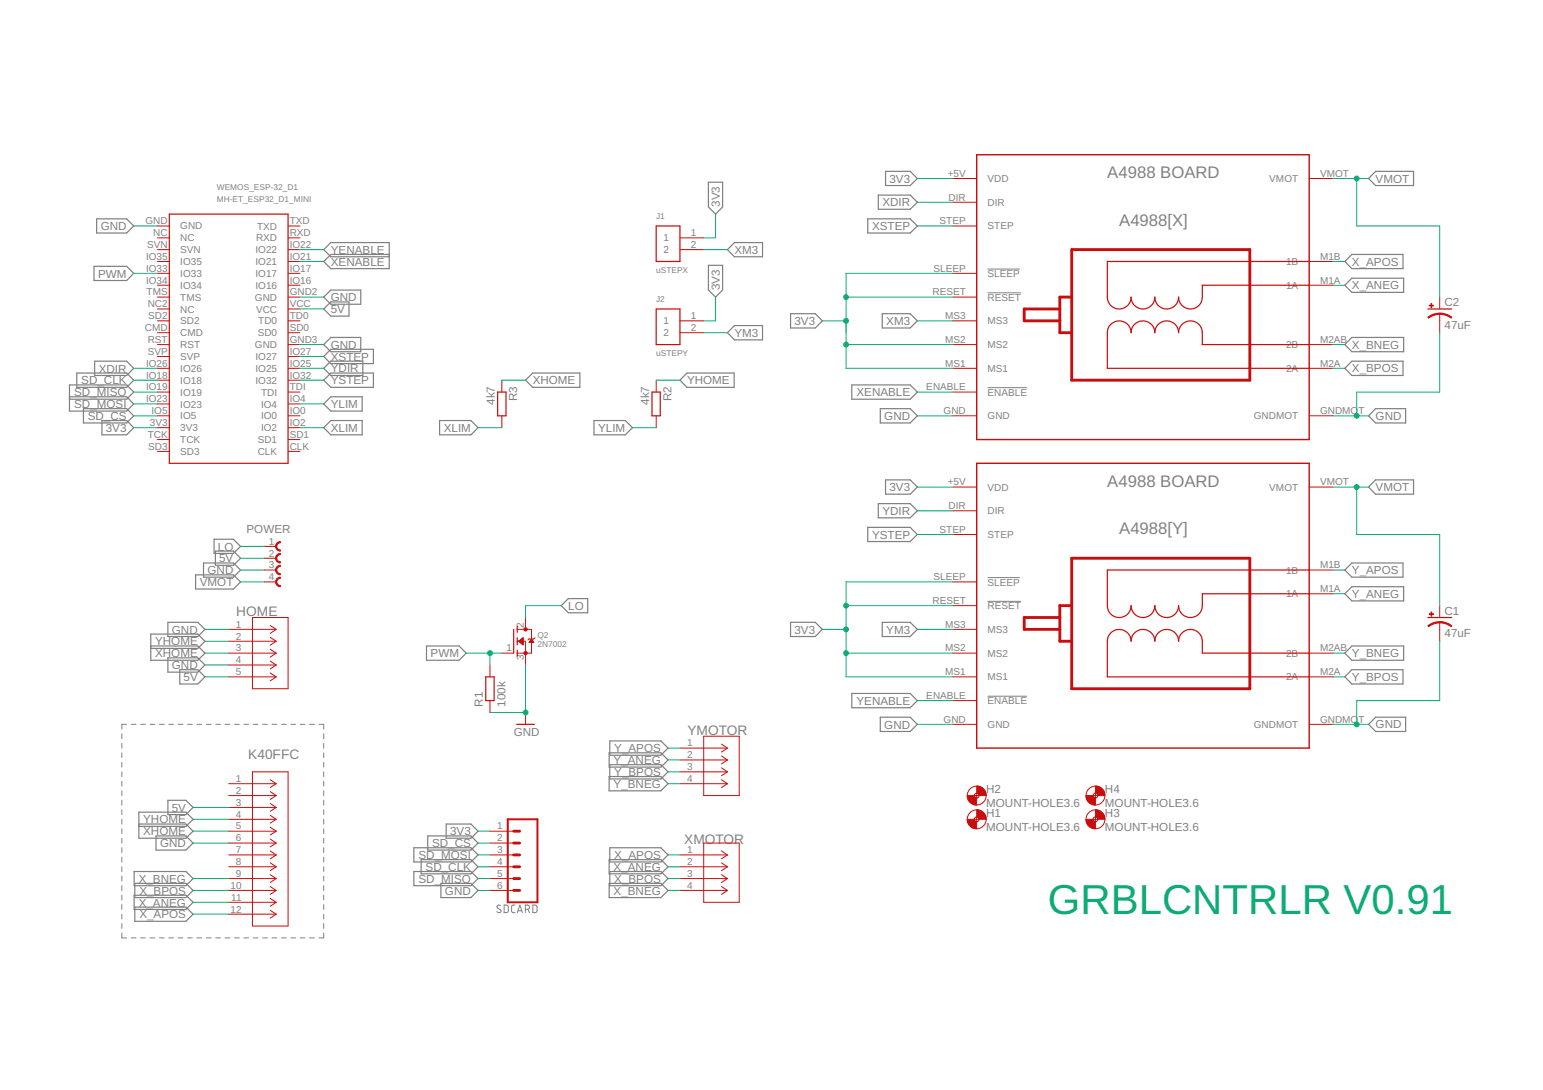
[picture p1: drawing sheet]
<svg xmlns="http://www.w3.org/2000/svg" width="297mm" height="210mm" viewBox="0 0 297 210" stroke-linecap="round" stroke-linejoin="round" font-family="sans-serif">
<g fill="none" stroke="#808080" stroke-width=".19">
<path d="M190.1 56.4h6.4M190.1 51.8h6.2M190.1 74.7h7.6M190.1 115.8h6.4M190.1 111.2h6.2M24.4 139.5h-.9v.9M25.3 139.5h.9M27.1 139.5h.9M28.9 139.5h.9M30.7 139.5h.9M32.5 139.5h.9M34.3 139.5h.9"/>
<path d="M36.1 139.5h.9M37.9 139.5h.9M39.7 139.5h.9M41.5 139.5h.9M43.3 139.5h.9M45.1 139.5h1M46.9 139.5h1M48.8 139.5h.9M50.6 139.5h.9M52.4 139.5h.9M54.2 139.5h.9M56 139.5h.9"/>
<path d="M57.8 139.5h.9M59.6 139.5h.9M61.4 139.5h.9v.9M190.1 134.1h7.6M23.5 141.3v.9M23.5 143.2v.9M23.5 145v.9M23.5 146.8v.9M23.5 148.6v1M23.5 150.5v.9M23.5 152.3v.9M23.5 154.1v.9"/>
<path d="M23.5 155.9v1M23.5 157.8v.9M23.5 159.6v.9M62.3 141.3v.9M62.3 143.2v.9M62.3 145v.9M62.3 146.8v.9M62.3 148.6v1M62.3 150.5v.9M62.3 152.3v.9M62.3 154.1v.9M62.3 155.9v1"/>
<path d="M62.3 157.8v.9M62.3 159.6v.9M23.5 161.4v.9M23.5 163.2v1M23.5 165.1v.9M23.5 166.9v.9M23.5 168.7v1M23.5 170.6v.9M23.5 172.4v.9M23.5 174.2v.9M23.5 176v1M23.5 177.9v.9"/>
<path d="M23.5 179.7v.9h.9M62.3 161.4v.9M62.3 163.2v1M62.3 165.1v.9M62.3 166.9v.9M62.3 168.7v1M62.3 170.6v.9M62.3 172.4v.9M62.3 174.2v.9M62.3 176v1M62.3 177.9v.9M62.3 179.7v.9h-.9"/>
<path d="M96.4 174.4a.37 .37 0 0 0-.5-.1 .37 .37 0 0 0-.1 .5l.5 .4a.37 .37 0 0 1 0 .5 .37 .37 0 0 1-.5 0l-.2-.1M97 174.3h.6l.2 .2v1l-.2 .2h-.6zM99.1 174.3h-.4l-.2 .3v1l.2 .1h.4M99.6 175.7l.5-1.4 .5 1.4M99.7 175.4h.7M101.1 175.1h.4a.41 .41 0 0 0 .4-.4 .41 .41 0 0 0-.4-.4h-.4v1.4M101.6 175.1l.3 .6M102.6 174.3h.5l.3 .2v.8l-.3 .4h-.5zM25.3 180.6h.9M27.1 180.6h.9M28.9 180.6h.9M30.7 180.6h.9"/>
<path d="M32.5 180.6h.9M34.3 180.6h.9M36.1 180.6h.9M37.9 180.6h.9M39.7 180.6h.9M41.5 180.6h.9M43.3 180.6h.9M45.1 180.6h1M46.9 180.6h1M48.8 180.6h.9M50.6 180.6h.9M52.4 180.6h.9"/>
<path d="M54.2 180.6h.9M56 180.6h.9M57.8 180.6h.9M59.6 180.6h.9"/>
</g>
<g fill="none" stroke="#808080" stroke-width=".23">
<path d="M136.4 35.1h2.7v4.8l-1.3 1.3-1.4-1.3zM169.1 37.6h6.1l1.4 1.3-1.4 1.4h-6.1zM170.5 33h4.7l1.4 1.4-1.4 1.3h-4.7zM264.8 33h7.3v2.7h-7.3l-1.3-1.3zM18.1 51.3h6.3l1.3 1.3-1.3 1.4h-6.3zM18.6 42.1h5.8l1.3 1.4-1.3 1.4h-5.8zM62.3 57.2l1.4-1.3h5.7v2.7h-5.7zM62.3 59.5l1.4-1.4h3.5v2.8h-3.5zM74.9 49h-11.2l-1.4 1.4 1.4 1.3h11.2v-5h-11.2l-1.4 1.4 1.4 1.3h11.2M136.4 51.1h2.7v4.8l-1.3 1.3-1.4-1.3zM141.4 46.7h5.4v2.7h-5.4l-1.4-1.3zM167 42.1h8.2l1.4 1.4-1.4 1.4h-8.2z"/>
<path d="M258.9 54.9l1.3-1.3h10v2.7h-10zM260.2 49h9.9v2.7h-9.9l-1.3-1.3zM13.4 76.4h11l1.3 1.4-1.3 1.4h-11v-5.1h11l1.3 1.4-1.3 1.4h-11M14.8 71.8h9.6l1.3 1.4-1.3 1.4h-9.6zM16.1 78.7h8.3l1.3 1.4-1.3 1.3h-8.3zM18.2 69.6h6.2l1.3 1.3-1.3 1.4h-6.2zM62.3 66.4l1.4-1.4h5.7v2.7h-5.7zM62.3 77.8l1.4-1.4h6v2.8h-6zM63.7 69.6h6.1v2.7h-6.1l-1.4-1.4zM63.7 71.8h8.2v2.8h-8.2l-1.4-1.4zM63.7 67.3h8.2v2.7h-8.2l-1.4-1.4zM102.6 71.8h9v2.8h-9l-1.4-1.4z"/>
<path d="M132.2 71.8h9.1v2.8h-9.1l-1.3-1.4zM141.4 62.7h5.4v2.7h-5.4l-1.4-1.3zM152.2 60.4h4.8l1.3 1.4-1.3 1.4h-4.8zM164 74.1h11.2l1.4 1.4-1.4 1.4h-11.2zM169.5 78.7h5.7l1.4 1.4-1.4 1.3h-5.7zM169.8 60.4h5.4l1.4 1.4-1.4 1.4h-5.4zM260.2 65h10v2.7h-10l-1.3-1.3zM260.2 69.6h9.9v2.7h-9.9l-1.3-1.4zM264.8 78.7h5.8v2.7h-5.8l-1.3-1.3zM19.6 81h4.8l1.3 1.4-1.3 1.3h-4.8zM62.3 82.4l1.4-1.4h6v2.7h-6zM84.6 81h6.1l1.3 1.4-1.3 1.3h-6.1z"/>
<path d="M114.3 81h6.1l1.4 1.4-1.4 1.3h-6.1zM169.1 97h6.1l1.4 1.4-1.4 1.3h-6.1zM170.5 92.4h4.7l1.4 1.4-1.4 1.4h-4.7zM264.8 92.4h7.3v2.8h-7.3l-1.3-1.4zM32.3 119.8h5.8l1.4 1.4-1.4 1.4h-5.8zM37.7 110.7h7.2l1.4 1.4-1.4 1.3h-7.2zM39.2 108.4h5.7l1.4 1.4-1.4 1.3h-5.7zM41.2 103.8h3.7l1.4 1.4-1.4 1.4h-3.7zM41.5 106.1h3.4l1.4 1.4-1.4 1.4h-3.4zM108 116.6l1.4-1.3h3.7v2.7h-3.7zM152.2 119.8h4.8l1.3 1.4-1.3 1.4h-4.8zM167 101.6h8.2l1.4 1.3-1.4 1.4h-8.2z"/>
<path d="M169.8 119.8h5.4l1.4 1.4-1.4 1.4h-5.4zM258.9 109.8l1.3-1.4h9.9v2.7h-9.9zM258.9 114.3l1.3-1.3h10v2.7h-10zM29 124.4h9.1l1.4 1.4-1.4 1.3h-9.1v-5h9.1l1.4 1.4-1.4 1.4h-9.1M32.3 126.7h5.8l1.4 1.4-1.4 1.3h-5.8zM34.6 129h3.5l1.4 1.3-1.4 1.4h-3.5zM82.1 124.4h6.3l1.3 1.4-1.3 1.3h-6.3zM164 133.5h11.2l1.4 1.4-1.4 1.4h-11.2zM169.5 138.1h5.7l1.4 1.4-1.4 1.4h-5.7zM260.2 124.4h10v2.7h-10l-1.3-1.3zM260.2 129h9.9v2.7h-9.9l-1.3-1.4zM264.8 138.1h5.8v2.8h-5.8l-1.3-1.4z"/>
<path d="M26.7 158.7h9.1l1.4 1.4-1.4 1.3h-9.1v-5h9.1l1.4 1.4-1.4 1.3h-9.1M32.3 154.1h3.5l1.4 1.4-1.4 1.4h-3.5zM85.9 158.7h4.8l1.3 1.4-1.3 1.3h-4.8zM117.3 145h9.9l1.4 1.3-1.4 1.4h-9.9zM117.3 149.5h9.9l1.4 1.4-1.4 1.4h-9.9zM117.4 142.7h9.8l1.4 1.4-1.4 1.3h-9.8zM117.4 147.3h9.8l1.4 1.3-1.4 1.4h-9.8zM25.8 172.4h10l1.4 1.4-1.4 1.3h-10zM25.8 167.8h10l1.4 1.4-1.4 1.4h-10zM26 170.1h9.8l1.4 1.4-1.4 1.3h-9.8zM26 174.7h9.8l1.4 1.3-1.4 1.4h-9.8zM30 161h5.8l1.4 1.3-1.4 1.4h-5.8z"/>
<path d="M79.7 167.8h11l1.3 1.4-1.3 1.4h-11zM79.7 163.3h11l1.3 1.3-1.3 1.4h-11zM81.1 165.5h9.6l1.3 1.4-1.3 1.4h-9.6zM82.3 161h8.4l1.3 1.3-1.3 1.4h-8.4zM84.9 170.1h5.8l1.3 1.4-1.3 1.3h-5.8zM117.3 170.1h9.9l1.4 1.4-1.4 1.3h-9.9zM117.3 165.5h9.9l1.4 1.4-1.4 1.4h-9.9zM117.4 167.8h9.8l1.4 1.4-1.4 1.4h-9.8zM117.4 163.3h9.8l1.4 1.3-1.4 1.4h-9.8z"/>
</g>
<g fill="none" stroke="#c90d0c" stroke-width=".19">
<path d="M183.5 38.9h4.5M183.5 34.4h4.5M252 34.4h4.6M30.3 57.2h2.3M30.3 52.6h2.3M30.3 43.5h2.3M30.3 54.9h2.3M30.3 50.4h2.3M30.3 45.8h2.3M30.3 48.1h2.3M30.3 59.5h2.3M55.5 57.2h2.2"/>
<path d="M55.5 52.6h2.2M55.5 43.5h2.2M55.5 54.9h2.2M55.5 50.4h2.2M55.5 45.8h2.2M55.5 48.1h2.2M55.5 59.5h2.2M130.9 45.8h4.6M130.9 48.1h4.6M183.5 57.2h4.5M183.5 52.6h4.5M183.5 43.5h4.5"/>
<path d="M252 54.9h4.6M252 50.4h4.6M277.2 57.2v2.3M30.3 75.5h2.3M30.3 70.9h2.3M30.3 66.4h2.3M30.3 61.8h2.3M30.3 64.1h2.3M30.3 68.6h2.3M30.3 73.2h2.3M30.3 77.8h2.3M55.5 75.5h2.2"/>
<path d="M55.5 70.9h2.2M55.5 66.4h2.2M55.5 61.8h2.2M55.5 64.1h2.2M55.5 68.6h2.2M55.5 73.2h2.2M55.5 77.8h2.2M96.6 73.2v2.3M126.3 73.2v2.3M130.9 61.8h4.6M130.9 64.1h4.6M183.5 75.5h4.5"/>
<path d="M183.5 70.9h4.5M183.5 66.4h4.5M183.5 61.8h4.5M252 70.9h4.6M252 66.4h4.6M277.2 60.4v3.7M30.3 80.1h2.3M30.3 82.4h2.3M30.3 84.6h2.3M30.3 86.9h2.3M55.5 80.1h2.2M55.5 82.4h2.2"/>
<path d="M55.5 84.6h2.2M55.5 86.9h2.2M96.6 80.1v2.3M126.3 80.1v2.3M183.5 80.1h4.5M183.5 98.4h4.5M183.5 93.8h4.5M252 80.1h4.6M252 93.8h4.6M48.6 118.9h6.9v13.7h-6.9zM50.9 112.1h2.3M50.9 109.8h2.3"/>
<path d="M50.9 105.2h2.3M50.9 107.5h2.3M101.2 118.9v2.3M183.5 116.6h4.5M183.5 112.1h4.5M183.5 102.9h4.5M252 114.3h4.6M252 109.8h4.6M277.2 116.6v2.3M277.2 119.8v3.7M44 130.3h9.2M44 125.8h9.2"/>
<path d="M44 121.2h9.2M44 123.5h9.2M44 128.1h9.2M52 120.5l1.2 .7M52 122.7l1.2 .8M52 125l1.2 .8M52 127.3l1.2 .8M52 129.6l1.2 .7M53.2 121.2l-1.2 .8M53.2 123.5l-1.2 .7M53.2 125.8l-1.2 .7M53.2 128.1l-1.2 .7"/>
<path d="M53.2 130.3l-1.2 .8M94.3 128.1v2.2M94.3 134.9v2.3M96.6 125.8h2.3M99.6 121.2h2.7v4.6h-2.7M99.6 123.5h1.6v4.6M99.8 123.5l.9-.7v1.4zM99.8 123.5h.9M99.9 123.4h.8M100 123.6h.7M100.1 123.3h.6M100.1 123.7h.6"/>
<path d="M100.2 123.2h.5M100.3 123.8h.4M100.3 123.1h.4M100.4 123.9h.3M100.5 123h.2M100.5 124h.2M100.6 122.9h.1M100.7 124.1h.1M101.2 137.2v2.3M101.9 123.6h.8M102 123.5h.6M102.1 123.4h.5"/>
<path d="M102.1 123.3h.4M102.2 123.2h.2M102.3 123.1h.1M102.3 123l.5 .7h-.9zM103 122.8l-.2 .2h-.9l-.3 .3M183.5 134.9h4.5M183.5 130.3h4.5M183.5 125.8h4.5M183.5 121.2h4.5M183.5 139.5h4.5M252 130.3h4.6M252 125.8h4.6"/>
<path d="M252 139.5h4.6M44 150.9h9.2M44 153.2h9.2M44 157.8h9.2M44 155.5h9.2M48.6 148.6h6.9v29.7h-6.9zM52 150.2l1.2 .7M52 152.4l1.2 .8M52 154.7l1.2 .8M52 157l1.2 .8M52 159.3l1.2 .8M53.2 150.9l-1.2 .8"/>
<path d="M53.2 153.2l-1.2 .7M53.2 155.5l-1.2 .7M53.2 157.8l-1.2 .7M130.9 144.1h9.1M130.9 146.3h9.1M130.9 148.6h9.1M130.9 150.9h9.1M135.5 141.8h6.8v11.4h-6.8zM138.9 143.3l1.1 .8M138.9 145.6l1.1 .7M138.9 147.9l1.1 .7M138.9 150.2l1.1 .7"/>
<path d="M140 144.1l-1.1 .7M140 146.3l-1.1 .8M140 148.6l-1.1 .8M140 150.9l-1.1 .8M187.6 153.2h.9M187.6 157.8h.9M188 152.7v.9M188 157.3v.9M210.4 153.2h.9M210.4 157.8h.9M210.9 152.7v.9M210.9 157.3v.9"/>
<path d="M44 164.6h9.2M44 166.9h9.2M44 169.2h9.2M44 171.5h9.2M44 173.8h9.2M44 162.3h9.2M44 160.1h9.2M44 176h9.2M52 161.6l1.2 .7M52 163.9l1.2 .7M52 166.2l1.2 .7M52 168.4l1.2 .8"/>
<path d="M52 170.7l1.2 .8M52 173l1.2 .8M52 175.3l1.2 .7M53.2 160.1l-1.2 .7M53.2 162.3l-1.2 .8M53.2 164.6l-1.2 .8M53.2 166.9l-1.2 .8M53.2 169.2l-1.2 .7M53.2 171.5l-1.2 .7M53.2 173.8l-1.2 .7M53.2 176l-1.2 .8M94.3 164.6h4.6"/>
<path d="M94.3 166.9h4.6M94.3 169.2h4.6M94.3 171.5h4.6M94.3 162.3h4.6M94.3 160.1h4.6M130.9 164.6h9.1M130.9 166.9h9.1M130.9 169.2h9.1M130.9 171.5h9.1M135.5 162.3h6.8v11.5h-6.8zM138.9 163.9l1.1 .7M138.9 166.2l1.1 .7"/>
<path d="M138.9 168.4l1.1 .8M138.9 170.7l1.1 .8M140 164.6l-1.1 .8M140 166.9l-1.1 .8M140 169.2l-1.1 .7M140 171.5l-1.1 .7"/>
<circle cx="188" cy="153.2" r="1.82"/>
<circle cx="188" cy="157.8" r="1.82"/>
<circle cx="188" cy="157.8" r=".47"/>
<circle cx="188" cy="153.2" r=".47"/>
<circle cx="210.9" cy="153.2" r="1.82"/>
<circle cx="210.9" cy="157.8" r="1.82"/>
<circle cx="210.9" cy="157.8" r=".47"/>
<circle cx="210.9" cy="153.2" r=".47"/>
</g>
<g fill="none" stroke="#c90d0c" stroke-width=".23">
<path d="M32.6 41.2h22.9v48h-22.9zM126.3 59.5h4.6v6.9h-4.6zM126.3 43.5h4.6v6.9h-4.6zM252 50.4h-38.8v6.8a2.29 2.29 0 0 0 2.3 2.3 2.29 2.29 0 0 0 2.2-2.3 2.29 2.29 0 0 0 2.3 2.3 2.29 2.29 0 0 0 2.3-2.3 2.29 2.29 0 0 0 2.3 2.3 2.29 2.29 0 0 0 2.3-2.3 2.29 2.29 0 0 0 2.3 2.3 2.29 2.29 0 0 0 2.3-2.3v-2.3h20.5M274.9 59.5h4.5M95.8 75.5h1.6v4.6h-1.6zM125.5 75.5h1.6v4.6h-1.6zM252 66.4h-20.5v-2.3a2.29 2.29 0 0 0-2.3-2.3 2.29 2.29 0 0 0-2.3 2.3 2.29 2.29 0 0 0-2.3-2.3 2.29 2.29 0 0 0-2.3 2.3 2.29 2.29 0 0 0-2.3-2.3 2.29 2.29 0 0 0-2.3 2.3 2.29 2.29 0 0 0-2.2-2.3 2.29 2.29 0 0 0-2.3 2.3v6.8h38.8M252 109.8h-38.8v6.8a2.29 2.29 0 0 0 2.3 2.3 2.29 2.29 0 0 0 2.2-2.3 2.29 2.29 0 0 0 2.3 2.3 2.29 2.29 0 0 0 2.3-2.3 2.29 2.29 0 0 0 2.3 2.3 2.29 2.29 0 0 0 2.3-2.3 2.29 2.29 0 0 0 2.3 2.3 2.29 2.29 0 0 0 2.3-2.3v-2.3h20.5M274.9 118.9h4.5M93.5 130.3h1.6v4.6h-1.6zM98.9 121.2v4.6"/>
<path d="M99.5 139.5h3.4M99.6 120.6v1.2M99.6 122.8v1.4M99.6 125.2v1.1M252 125.8h-20.5v-2.3a2.29 2.29 0 0 0-2.3-2.3 2.29 2.29 0 0 0-2.3 2.3 2.29 2.29 0 0 0-2.3-2.3 2.29 2.29 0 0 0-2.3 2.3 2.29 2.29 0 0 0-2.3-2.3 2.29 2.29 0 0 0-2.3 2.3 2.29 2.29 0 0 0-2.2-2.3 2.29 2.29 0 0 0-2.3 2.3v6.8h38.8"/>
</g>
<path d="M204 59.5h-6.8v2.3h6.8M206.3 48.1h34.3v25.1h-34.3zM206.3 57.2h-2.3v6.9h2.3M204 118.9h-6.8v2.3h6.8M206.3 107.5h34.3v25.1h-34.3zM206.3 116.6h-2.3v6.9h2.3M98.9 164.6h1.1M98.9 162.3h1.1M98.9 160.1h1.1M98.9 169.2h1.1M98.9 166.9h1.1M98.9 171.5h1.1" fill="none" stroke="#c90d0c" stroke-width=".55"/>
<path d="M188 29.8h64v54.8h-64zM188 89.2h64v54.9h-64z" fill="none" stroke="#c90d0c" stroke-width=".28"/>
<g fill="#c90d0c" stroke="#c90d0c" stroke-width=".19">
<path d="M53.4 104.5l.4-.2h.2v.2a.69 .69 0 0 0-.7 .7 .69 .69 0 0 0 .7 .7v.2a.92 .92 0 0 1-.9-.6 .92 .92 0 0 1 .3-1z" fill-rule="evenodd"/>
<path d="M53.4 106.8l.4-.2h.2v.2a.69 .69 0 0 0-.7 .7 .69 .69 0 0 0 .7 .7v.2a.92 .92 0 0 1-.9-.6 .92 .92 0 0 1 .3-1z" fill-rule="evenodd"/>
<path d="M53.4 109.1l.4-.2h.2v.2a.69 .69 0 0 0-.7 .7 .69 .69 0 0 0 .7 .7v.2a.92 .92 0 0 1-.9-.6 .92 .92 0 0 1 .3-1z" fill-rule="evenodd"/>
<path d="M53.4 111.4l.6-.3v.3a.69 .69 0 0 0-.7 .7 .69 .69 0 0 0 .7 .7v.2a.93 .93 0 0 1-.9-.6 .93 .93 0 0 1 .3-1z" fill-rule="evenodd"/>
<path d="M188 155.9a1.86 1.86 0 0 1 1.9 1.9h-1.4l-.2-.4-.3-.1z" fill-rule="evenodd"/>
<path d="M186.2 157.8h1.4l.1 .3 .3 .1v1.4a1.79 1.79 0 0 1-1.8-1.8z" fill-rule="evenodd"/>
<path d="M188 151.4a1.86 1.86 0 0 1 1.9 1.8h-1.4l-.2-.3-.3-.2z" fill-rule="evenodd"/>
<path d="M186.2 153.2h1.4l.1 .3 .3 .1v1.4a1.79 1.79 0 0 1-1.8-1.8z" fill-rule="evenodd"/>
<path d="M210.9 155.9a1.82 1.82 0 0 1 1.8 1.9h-1.4l-.1-.4-.3-.1z" fill-rule="evenodd"/>
<path d="M209.1 157.8h1.3l.2 .3 .3 .1v1.4a1.79 1.79 0 0 1-1.8-1.8z" fill-rule="evenodd"/>
<path d="M210.9 151.4a1.82 1.82 0 0 1 1.8 1.8h-1.4l-.1-.3-.3-.2z" fill-rule="evenodd"/>
<path d="M209.1 153.2h1.3l.2 .3 .3 .1v1.4a1.79 1.79 0 0 1-1.8-1.8z" fill-rule="evenodd"/>
<path d="M277.2 119.7l1.2 .2 1.1 .6-.2 .2-.8-.5-1.3-.3z" fill-rule="evenodd"/>
<path d="M274.9 120.5l1-.6 1.3-.2v.3l-1 .1-1.2 .6z" fill-rule="evenodd"/>
<path d="M277.2 60.3l1.2 .2 1.1 .6-.2 .2-.8-.5-1.3-.3z" fill-rule="evenodd"/>
<path d="M274.9 61.1l1-.6 1.3-.2v.2l-1 .2-1.2 .6z" fill-rule="evenodd"/>
<circle cx="101.2" cy="125.8" r=".32"/>
<circle cx="101.2" cy="121.2" r=".32"/>
</g>
<path d="M97.7 157.8h5.8v16h-5.8z" fill="none" stroke="#c90d0c" stroke-width=".38"/>
<g fill="#c90d0c" stroke="#c90d0c" stroke-width=".19">
<path d="M275.1 118.2h.8v.1h-.8z"/>
<path d="M275.5 117.9h.1v.8h-.1z"/>
<path d="M275.1 58.8h.8v.1h-.8z"/>
<path d="M275.5 58.4h.1v.8h-.1z"/>
</g>
<g fill="none" stroke="#0dab76" stroke-width=".19">
<path d="M176.6 34.4h6.9M176.6 38.9h6.9M256.6 34.4h6.9M261.2 34.4v9.1h16v13.7M25.7 43.5h4.6M25.7 52.6h4.6M57.7 57.2h4.6M57.7 59.5h4.6M57.7 50.4h4.6M57.7 48.1h4.6M135.5 48.1h4.5M137.8 57.2v4.6h-2.3"/>
<path d="M137.8 41.2v4.6h-2.3M162.9 57.2h20.6M176.6 43.5h6.9M183.5 52.6h-20.6v18.3h20.6M256.6 54.9h2.3M256.6 50.4h2.3M25.7 75.5h4.6M25.7 70.9h4.6M25.7 73.2h4.6M25.7 77.8h4.6M57.7 66.4h4.6M57.7 70.9h4.6"/>
<path d="M57.7 73.2h4.6M57.7 77.8h4.6M57.7 68.6h4.6M96.6 73.2h4.6M126.3 73.2h4.6M135.5 64.1h4.5M158.3 61.8h4.6M162.9 66.4h20.6M176.6 75.5h6.9M176.6 61.8h6.9M256.6 66.4h2.3M256.6 70.9h2.3"/>
<path d="M277.2 64.1v11.4h-16v4.6M25.7 80.1h4.6M25.7 82.4h4.6M57.7 82.4h4.6M92 82.4h4.6M121.8 82.4h4.5M176.6 80.1h6.9M176.6 93.8h6.9M176.6 98.4h6.9M256.6 80.1h6.9M256.6 93.8h6.9M261.2 93.8v9.1h16v13.7"/>
<path d="M46.3 109.8h4.6M46.3 105.2h4.6M46.3 112.1h4.6M46.3 107.5h4.6M108 116.6h-6.8v2.3M162.9 116.6h20.6M176.6 102.9h6.9M183.5 112.1h-20.6v18.2h20.6M256.6 109.8h2.3M256.6 114.3h2.3M39.5 121.2h4.5M39.5 128.1h4.5"/>
<path d="M39.5 125.8h4.5M39.5 130.3h4.5M39.5 123.5h4.5M89.7 125.8h6.9M94.3 125.8v2.3M101.2 128.1v9.1h-6.9M158.3 121.2h4.6M162.9 125.8h20.6M176.6 139.5h6.9M176.6 134.9h6.9M176.6 121.2h6.9M256.6 139.5h6.9"/>
<path d="M256.6 125.8h2.3M256.6 130.3h2.3M277.2 123.5v11.4h-16v4.6M37.2 155.5h6.8M37.2 157.8h6.8M128.6 146.3h2.3M128.6 144.1h2.3M128.6 148.6h2.3M128.6 150.9h2.3M37.2 162.3h6.8M37.2 171.5h6.8M37.2 160.1h6.8"/>
<path d="M37.2 173.8h6.8M37.2 169.2h6.8M37.2 176h6.8M92 162.3h2.3M92 171.5h2.3M92 160.1h2.3M92 166.9h2.3M92 169.2h2.3M92 164.6h2.3M128.6 171.5h2.3M128.6 166.9h2.3M128.6 169.2h2.3"/>
<path d="M128.6 164.6h2.3"/>
</g>
<g fill="#0dab76" stroke="#0dab76" stroke-width=".19">
<circle cx="101.2" cy="137.2" r=".47"/>
<circle cx="261.2" cy="139.5" r=".47"/>
<circle cx="261.2" cy="80.1" r=".47"/>
<circle cx="94.3" cy="125.8" r=".47"/>
<circle cx="162.9" cy="61.8" r=".47"/>
<circle cx="162.9" cy="57.2" r=".47"/>
<circle cx="162.9" cy="66.4" r=".47"/>
<circle cx="162.9" cy="121.2" r=".47"/>
<circle cx="162.9" cy="116.6" r=".47"/>
<circle cx="162.9" cy="125.8" r=".47"/>
<circle cx="261.2" cy="34.4" r=".47"/>
<circle cx="261.2" cy="93.8" r=".47"/>
</g>
<text font-size="8.1" fill="#0dab76" x="201.7" y="176.1">GRBLCNTRLR V0.91</text>
<g font-size="3.2" fill="#808080">
<text x="213.2" y="34.4">A4988 BOARD</text>
<text x="215.5" y="43.5">A4988[X]</text>
<text x="213.2" y="93.8">A4988 BOARD</text>
<text x="215.5" y="102.9">A4988[Y]</text>
</g>
<g font-size="2.6" fill="#808080">
<text x="45.5" y="118.7">HOME</text>
<text x="132.3" y="141.6">YMOTOR</text>
<text x="47.8" y="146.1">K40FFC</text>
<text x="131.7" y="162.5">XM</text>
<text x="135.7" y="162.5">OTOR</text>
</g>
<g font-size="2.2" fill="#808080">
<text x="171.2" y="35.2">3V3</text>
<text x="264.8" y="35.2">VMOT</text>
<text x="138.5" y="39.9" transform="rotate(-90 138.5 39.9)">3V3</text>
<text x="169.9" y="39.7">XDIR</text>
<text x="19.4" y="44.3">GND</text>
<text x="167.9" y="44.3">XSTEP</text>
<text x="18.9" y="53.5">PWM</text>
<text x="63.7" y="48.9">YENABLE</text>
<text x="63.7" y="51.2">XENABLE</text>
<text x="141.4" y="48.9">XM3</text>
<text x="260.3" y="51.2">X_APOS</text>
<text x="63.7" y="58">GND</text>
<text x="138.5" y="55.8" transform="rotate(-90 138.5 55.8)">3V3</text>
<text x="260.3" y="55.7">X_ANEG</text>
<text x="278.1" y="58.9">C2</text>
<text x="63.7" y="60.3">5V</text>
<text x="141.4" y="64.9">YM3</text>
<text x="152.9" y="62.6">3V3</text>
<text x="170.6" y="62.6">XM3</text>
<text x="278.1" y="63.3">47uF</text>
<text x="19" y="71.7">XDIR</text>
<text x="63.7" y="67.2">GND</text>
<text x="63.7" y="71.7">YDIR</text>
<text x="63.7" y="69.4">XSTEP</text>
<text x="260.3" y="71.7">X_BPOS</text>
<text x="260.3" y="67.2">X_BNEG</text>
<text x="14.3" y="76.3">SD_MISO</text>
<text x="15.7" y="74">SD_CLK</text>
<text x="63.7" y="74">YSTEP</text>
<text x="95.2" y="78" transform="rotate(-90 95.2 78)">4k7</text>
<text x="99.6" y="77.2" transform="rotate(-90 99.6 77.2)">R3</text>
<text x="102.5" y="74">XHOME</text>
<text x="125" y="78" transform="rotate(-90 125 78)">4k7</text>
<text x="129.3" y="77.2" transform="rotate(-90 129.3 77.2)">R2</text>
<text x="132.3" y="74">YHOME</text>
<text x="164.9" y="76.3">XENABLE</text>
<text x="14.3" y="78.6">SD_MOSI</text>
<text x="16.9" y="80.9">SD_CS</text>
<text x="20.4" y="83.2">3V3</text>
<text x="63.7" y="83.2">XLIM</text>
<text x="63.7" y="78.6">YLIM</text>
<text x="85.4" y="83.2">XLIM</text>
<text x="115.1" y="83.2">YLIM</text>
<text x="170.2" y="80.9">GND</text>
<text x="264.8" y="80.9">GND</text>
<text x="171.2" y="94.6">3V3</text>
<text x="264.8" y="94.6">VMOT</text>
<text x="169.9" y="99.2">YDIR</text>
<text x="42" y="106">LO</text>
<text x="47.5" y="102.7">POWER</text>
<text x="167.9" y="103.7">YSTEP</text>
<text x="38.5" y="112.9">VMOT</text>
<text x="40" y="110.6">GND</text>
<text x="42.2" y="108.3">5V</text>
<text x="260.3" y="110.6">Y_APOS</text>
<text x="109.4" y="117.4">LO</text>
<text x="260.3" y="115.2">Y_ANEG</text>
<text x="278.1" y="118.3">C1</text>
<text x="29.9" y="124.3">YHOME</text>
<text x="33.1" y="122">GND</text>
<text x="152.9" y="122">3V3</text>
<text x="170.6" y="122">YM3</text>
<text x="278.1" y="122.7">47uF</text>
<text x="29.9" y="126.6">XHOME</text>
<text x="33.1" y="128.9">GND</text>
<text x="35.3" y="131.2">5V</text>
<text x="82.9" y="126.6">PWM</text>
<text x="260.3" y="131.1">Y_BPOS</text>
<text x="260.3" y="126.6">Y_BNEG</text>
<text x="93" y="136.1" transform="rotate(-90 93 136.1)">R1</text>
<text x="97.3" y="136.1" transform="rotate(-90 97.3 136.1)">100k</text>
<text x="164.9" y="135.7">YENABLE</text>
<text x="98.9" y="141.8">GND</text>
<text x="170.2" y="140.3">GND</text>
<text x="264.8" y="140.3">GND</text>
<text x="118.1" y="147.2">Y_ANEG</text>
<text x="118.3" y="144.9">Y_APOS</text>
<text x="118.3" y="149.4">Y_BPOS</text>
<text x="118.1" y="151.7">Y_BNEG</text>
<text x="189.9" y="155.4">MOUNT-HOLE3.6</text>
<text x="189.9" y="152.7">H2</text>
<text x="212.7" y="155.4">MOUNT-HOLE3.6</text>
<text x="212.7" y="152.7">H4</text>
<text x="27.6" y="158.6">YHOME</text>
<text x="27.6" y="160.9">XHOME</text>
<text x="33.1" y="156.3">5V</text>
<text x="86.7" y="160.9">3V3</text>
<text x="189.9" y="160">MOUNT-HOLE3.6</text>
<text x="189.9" y="157.2">H1</text>
<text x="212.7" y="160">MOUNT-HOLE3.6</text>
<text x="212.7" y="157.2">H3</text>
<text x="30.8" y="163.1">GND</text>
<text x="80.6" y="165.4">SD_MOSI</text>
<text x="81.9" y="167.7">SD_CLK</text>
<text x="83.2" y="163.1">SD_CS</text>
<text x="118.1" y="167.7">X_ANEG</text>
<text x="118.3" y="165.4">X_APOS</text>
<text x="26.7" y="170">X_BNEG</text>
<text x="26.8" y="172.3">X_BPOS</text>
<text x="80.6" y="170">SD_MISO</text>
<text x="85.7" y="172.3">GND</text>
<text x="118.1" y="172.3">X_BNEG</text>
<text x="118.3" y="170">X_BPOS</text>
<text x="26.7" y="174.6">X_ANEG</text>
<text x="26.8" y="176.9">X_APOS</text>
</g>
<g font-size="1.9" fill="#808080">
<text x="182.5" y="34">+5V</text>
<text x="190.1" y="35.1">VDD</text>
<text x="244.4" y="35.1">VMOT</text>
<text x="254.1" y="34">VMOT</text>
<text x="182.6" y="38.6">DIR</text>
<text x="190.1" y="39.6">DIR</text>
<text x="28" y="43.2">GND</text>
<text x="28.3" y="47.8">SVN</text>
<text x="29.5" y="45.5">NC</text>
<text x="34.7" y="44.2">GND</text>
<text x="34.7" y="46.5">NC</text>
<text x="49.3" y="46.5">RXD</text>
<text x="49.5" y="44.2">TXD</text>
<text x="55.8" y="43.2">TXD</text>
<text x="55.8" y="45.5">RXD</text>
<text x="55.8" y="47.8">IO22</text>
<text x="127.7" y="46.5">1</text>
<text x="133" y="45.5">1</text>
<text x="133" y="47.8">2</text>
<text x="180.9" y="43.2">STEP</text>
<text x="190.1" y="44.2">STEP</text>
<text x="28.1" y="50">IO35</text>
<text x="28.1" y="52.3">IO33</text>
<text x="34.7" y="48.8">SVN</text>
<text x="34.7" y="51.1">IO35</text>
<text x="34.7" y="53.3">IO33</text>
<text x="49.2" y="48.8">IO22</text>
<text x="49.2" y="51.1">IO21</text>
<text x="49.2" y="53.3">IO17</text>
<text x="55.8" y="50">IO21</text>
<text x="55.8" y="52.3">IO17</text>
<text x="127.7" y="48.8">2</text>
<text x="179.7" y="52.3">SLEEP</text>
<text x="190.1" y="53.3">SLEEP</text>
<text x="247.6" y="51.1">1B</text>
<text x="254.1" y="50">M1B</text>
<text x="28.1" y="54.6">IO34</text>
<text x="28.2" y="56.9">TMS</text>
<text x="28.4" y="59.2">NC2</text>
<text x="34.7" y="55.6">IO34</text>
<text x="34.7" y="57.9">TMS</text>
<text x="49.1" y="57.9">GND</text>
<text x="49.2" y="55.6">IO16</text>
<text x="55.8" y="54.6">IO16</text>
<text x="55.8" y="56.9">GND2</text>
<text x="55.8" y="59.2">VCC</text>
<text x="179.5" y="56.9">RESET</text>
<text x="190.1" y="57.9">RESET</text>
<text x="247.6" y="55.6">1A</text>
<text x="254.1" y="54.6">M1A</text>
<text x="27.9" y="63.8">CMD</text>
<text x="28.5" y="61.5">SD2</text>
<text x="34.7" y="60.2">NC</text>
<text x="34.7" y="62.5">SD2</text>
<text x="34.7" y="64.8">CMD</text>
<text x="49.3" y="60.2">VCC</text>
<text x="49.6" y="64.8">SD0</text>
<text x="49.7" y="62.5">TD0</text>
<text x="55.8" y="61.5">TD0</text>
<text x="55.8" y="63.8">SD0</text>
<text x="127.7" y="62.5">1</text>
<text x="127.7" y="64.8">2</text>
<text x="133" y="61.5">1</text>
<text x="133" y="63.8">2</text>
<text x="182" y="61.5">MS3</text>
<text x="190.1" y="62.5">MS3</text>
<text x="28.1" y="70.6">IO26</text>
<text x="28.4" y="66">RST</text>
<text x="28.4" y="68.3">SVP</text>
<text x="34.7" y="67">RST</text>
<text x="34.7" y="69.3">SVP</text>
<text x="34.7" y="71.6">IO26</text>
<text x="49.1" y="67.1">GND</text>
<text x="49.2" y="69.3">IO27</text>
<text x="49.2" y="71.6">IO25</text>
<text x="55.8" y="66">GND3</text>
<text x="55.8" y="68.3">IO27</text>
<text x="55.8" y="70.6">IO25</text>
<text x="182" y="70.6">MS1</text>
<text x="182" y="66">MS2</text>
<text x="190.1" y="71.6">MS1</text>
<text x="190.1" y="67">MS2</text>
<text x="247.6" y="71.6">2A</text>
<text x="247.6" y="67.1">2B</text>
<text x="254.1" y="70.6">M2A</text>
<text x="254.1" y="66">M2AB</text>
<text x="28.1" y="72.9">IO18</text>
<text x="28.1" y="75.2">IO19</text>
<text x="28.1" y="77.5">IO23</text>
<text x="34.7" y="73.9">IO18</text>
<text x="34.7" y="76.2">IO19</text>
<text x="49.2" y="73.9">IO32</text>
<text x="50.2" y="76.2">TDI</text>
<text x="55.8" y="72.9">IO32</text>
<text x="55.8" y="75.2">TDI</text>
<text x="55.8" y="77.5">IO4</text>
<text x="178.3" y="75.2">ENABLE</text>
<text x="190.1" y="76.2">ENABLE</text>
<text x="28.9" y="82">3V3</text>
<text x="29.2" y="79.8">IO5</text>
<text x="34.7" y="78.5">IO23</text>
<text x="34.7" y="80.8">IO5</text>
<text x="34.7" y="83">3V3</text>
<text x="50.2" y="78.5">IO4</text>
<text x="50.2" y="80.8">IO0</text>
<text x="50.2" y="83">IO2</text>
<text x="55.8" y="79.8">IO0</text>
<text x="55.8" y="82">IO2</text>
<text x="181.6" y="79.8">GND</text>
<text x="190.1" y="80.8">GND</text>
<text x="241.4" y="80.8">GNDMOT</text>
<text x="254.1" y="79.8">GNDMO</text>
<text x="261.5" y="79.8">T</text>
<text x="28.4" y="84.3">TCK</text>
<text x="28.5" y="86.6">SD3</text>
<text x="34.7" y="85.3">TCK</text>
<text x="34.7" y="87.6">SD3</text>
<text x="49.6" y="85.3">SD1</text>
<text x="49.6" y="87.6">CLK</text>
<text x="55.8" y="84.3">SD1</text>
<text x="55.8" y="86.6">CLK</text>
<text x="182.5" y="93.5">+5V</text>
<text x="190.1" y="94.5">VDD</text>
<text x="244.4" y="94.5">VMOT</text>
<text x="254.1" y="93.5">VMOT</text>
<text x="182.6" y="98">DIR</text>
<text x="190.1" y="99">DIR</text>
<text x="51.8" y="104.9">1</text>
<text x="51.8" y="107.2">2</text>
<text x="180.9" y="102.6">STEP</text>
<text x="190.1" y="103.6">STEP</text>
<text x="51.8" y="109.5">3</text>
<text x="51.8" y="111.7">4</text>
<text x="179.7" y="111.7">SLEEP</text>
<text x="190.1" y="112.8">SLEEP</text>
<text x="247.6" y="110.5">1B</text>
<text x="254.1" y="109.5">M1B</text>
<text x="179.5" y="116.3">RESET</text>
<text x="190.1" y="117.3">RESET</text>
<text x="247.6" y="115">1A</text>
<text x="254.1" y="114">M1A</text>
<text x="45.4" y="120.9">1</text>
<text x="45.4" y="123.2">2</text>
<text x="45.4" y="125.5">3</text>
<text x="97.5" y="125.5">1</text>
<text x="100.9" y="120.9" transform="rotate(-90 100.9 120.9)">2</text>
<text x="182" y="125.5">MS2</text>
<text x="182" y="120.9">MS3</text>
<text x="190.1" y="121.9">MS3</text>
<text x="254.1" y="125.5">M2AB</text>
<text x="45.4" y="127.7">4</text>
<text x="45.4" y="130">5</text>
<text x="100.9" y="127.2" transform="rotate(-90 100.9 127.2)">3</text>
<text x="182" y="130">MS1</text>
<text x="190.1" y="131">MS1</text>
<text x="190.1" y="126.5">MS2</text>
<text x="247.6" y="131">2A</text>
<text x="247.6" y="126.5">2B</text>
<text x="254.1" y="130">M2A</text>
<text x="178.3" y="134.6">ENABLE</text>
<text x="190.1" y="135.6">ENABLE</text>
<text x="132.3" y="143.7">1</text>
<text x="181.6" y="139.2">GND</text>
<text x="190.1" y="140.2">GND</text>
<text x="241.4" y="140.2">GNDMOT</text>
<text x="254.1" y="139.2">GNDMO</text>
<text x="261.5" y="139.2">T</text>
<text x="132.3" y="146">2</text>
<text x="132.3" y="148.3">3</text>
<text x="45.4" y="150.6">1</text>
<text x="45.4" y="152.9">2</text>
<text x="45.4" y="155.2">3</text>
<text x="132.3" y="150.6">4</text>
<text x="45.4" y="157.4">4</text>
<text x="45.4" y="159.7">5</text>
<text x="95.7" y="159.7">1</text>
<text x="45.4" y="162">6</text>
<text x="45.4" y="164.3">7</text>
<text x="45.4" y="166.6">8</text>
<text x="95.7" y="162">2</text>
<text x="95.7" y="164.3">3</text>
<text x="95.7" y="166.6">4</text>
<text x="132.3" y="164.3">1</text>
<text x="132.3" y="166.6">2</text>
<text x="44.4" y="171.2">10</text>
<text x="44.5" y="173.4">11</text>
<text x="45.4" y="168.9">9</text>
<text x="95.7" y="168.9">5</text>
<text x="95.7" y="171.2">6</text>
<text x="132.3" y="168.9">3</text>
<text x="132.3" y="171.2">4</text>
<text x="44.4" y="175.7">12</text>
</g>
<g font-size="1.6" fill="#808080">
<text x="41.7" y="38.9">MH-ET_ESP32_D1_MINI</text>
<text x="41.7" y="36.7">WEMOS_ESP-32_D1</text>
<text x="126.3" y="42.1">J1</text>
<text x="126.3" y="52.7">uSTEPX</text>
<text x="126.3" y="58.1">J2</text>
<text x="126.3" y="68.6">uSTEPY</text>
<text x="103.5" y="124.6">2N7002</text>
<text x="103.5" y="122.9">Q2</text>
</g>
</svg>
